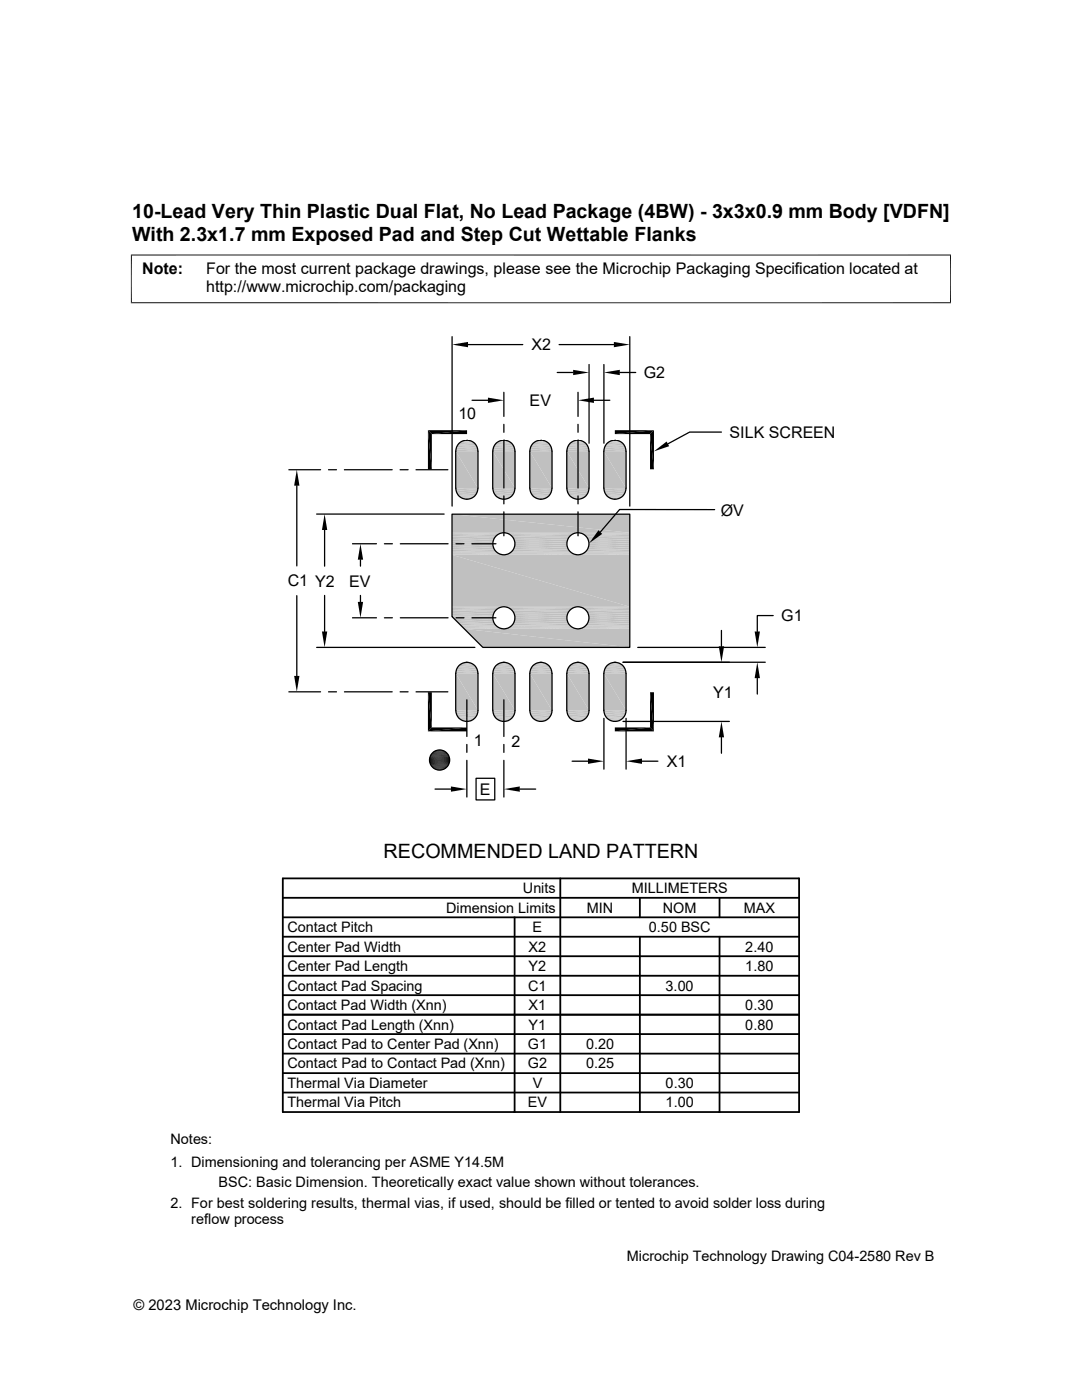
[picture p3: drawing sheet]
<svg xmlns="http://www.w3.org/2000/svg" width="216mm" height="279mm" viewBox="0 0 216 279" stroke-linecap="round" stroke-linejoin="round" font-family="sans-serif">
<g fill="#c0c0c0">
<path d="M92.8 87.9h.7z"/>
<path d="M92.4 88l.4-.1 1.1 .1z"/>
<path d="M92.8 87.9l1.1 .1z"/>
</g>
<path d="M92 88.1h2.3" fill="none" stroke="#c0c0c0" stroke-width=".2"/>
<path d="M92.4 88h1.5l.4 .1z" fill="#c0c0c0"/>
<path d="M91.7 88.2h2.9" fill="none" stroke="#c0c0c0" stroke-width=".21"/>
<path d="M91.5 88.5h3.3" fill="none" stroke="#c0c0c0" stroke-width=".28"/>
<path d="M91.2 88.8h3.9" fill="none" stroke="#c0c0c0" stroke-width=".32"/>
<path d="M91.1 89.1h4.1" fill="none" stroke="#c0c0c0" stroke-width=".34"/>
<path d="M90.9 89.9h4.5M91 89.5h4.3" fill="none" stroke="#c0c0c0" stroke-width=".38"/>
<g fill="#c0c0c0">
<path d="M90.9 90l4.5 7.4h-4.5z"/>
<path d="M90.9 90h4.5v7.4z"/>
</g>
<path d="M90.9 97.6h4.5M91 98h4.3" fill="none" stroke="#c0c0c0" stroke-width=".38"/>
<path d="M91.1 98.4h4.1" fill="none" stroke="#c0c0c0" stroke-width=".36"/>
<path d="M91.2 98.7h3.9" fill="none" stroke="#c0c0c0" stroke-width=".32"/>
<path d="M91.5 99h3.3" fill="none" stroke="#c0c0c0" stroke-width=".28"/>
<path d="M91.7 99.3h2.9" fill="none" stroke="#c0c0c0" stroke-width=".21"/>
<path d="M92 99.4l1.9 .1h-1.5z" fill="#c0c0c0"/>
<path d="M92 99.4h2.3" fill="none" stroke="#c0c0c0" stroke-width=".2"/>
<g fill="#c0c0c0">
<path d="M92.8 99.6h.7z"/>
<path d="M92.4 99.5l1.1 .1z"/>
<path d="M92.4 99.5h1.5z"/>
<path d="M92.8 132.2h.7z"/>
<path d="M92.4 132.3h1.5z"/>
<path d="M92.8 132.2l1.1 .1z"/>
</g>
<path d="M92 132.4h2.3" fill="none" stroke="#c0c0c0" stroke-width=".2"/>
<path d="M92.4 132.3h1.5l.4 .2z" fill="#c0c0c0"/>
<path d="M91.7 132.6h2.9" fill="none" stroke="#c0c0c0" stroke-width=".21"/>
<path d="M91.5 132.8h3.3" fill="none" stroke="#c0c0c0" stroke-width=".28"/>
<path d="M91.2 133.1h3.9" fill="none" stroke="#c0c0c0" stroke-width=".32"/>
<path d="M91.1 133.4h4.1" fill="none" stroke="#c0c0c0" stroke-width=".36"/>
<path d="M90.9 134.2h4.5M91 133.8h4.3" fill="none" stroke="#c0c0c0" stroke-width=".38"/>
<g fill="#c0c0c0">
<path d="M90.9 134.4l4.5 7.4h-4.5z"/>
<path d="M90.9 134.4h4.5v7.4z"/>
</g>
<path d="M90.9 142h4.5M91 142.3h4.3" fill="none" stroke="#c0c0c0" stroke-width=".38"/>
<path d="M91.1 142.7h4.1" fill="none" stroke="#c0c0c0" stroke-width=".34"/>
<path d="M91.2 143h3.9" fill="none" stroke="#c0c0c0" stroke-width=".32"/>
<path d="M91.5 143.3h3.3" fill="none" stroke="#c0c0c0" stroke-width=".28"/>
<path d="M91.7 143.6h2.9" fill="none" stroke="#c0c0c0" stroke-width=".21"/>
<path d="M92 143.7l1.9 .1h-1.5z" fill="#c0c0c0"/>
<path d="M92 143.8h2.3" fill="none" stroke="#c0c0c0" stroke-width=".2"/>
<g fill="#c0c0c0">
<path d="M92.8 144h.7z"/>
<path d="M92.4 143.8l1.1 .2z"/>
<path d="M92.4 143.8h1.5l-.4 .2z"/>
<path d="M100.2 132.2h.7z"/>
<path d="M99.8 132.3h1.5z"/>
<path d="M100.2 132.2l1.1 .1z"/>
</g>
<path d="M99.4 132.4h2.2" fill="none" stroke="#c0c0c0" stroke-width=".2"/>
<path d="M99.8 132.3h1.5l.3 .2z" fill="#c0c0c0"/>
<path d="M99.1 132.6h2.9" fill="none" stroke="#c0c0c0" stroke-width=".21"/>
<path d="M98.8 132.8h3.4" fill="none" stroke="#c0c0c0" stroke-width=".28"/>
<path d="M98.6 133.1h3.9" fill="none" stroke="#c0c0c0" stroke-width=".32"/>
<path d="M98.5 133.4h4.1" fill="none" stroke="#c0c0c0" stroke-width=".36"/>
<path d="M98.3 134.2h4.5M98.4 133.8h4.3" fill="none" stroke="#c0c0c0" stroke-width=".38"/>
<g fill="#c0c0c0">
<path d="M98.3 134.4l4.5 7.4h-4.5z"/>
<path d="M98.3 134.4h4.5v7.4z"/>
</g>
<path d="M98.3 142h4.5M98.4 142.3h4.3" fill="none" stroke="#c0c0c0" stroke-width=".38"/>
<path d="M98.5 142.7h4.1" fill="none" stroke="#c0c0c0" stroke-width=".34"/>
<path d="M98.6 143h3.9" fill="none" stroke="#c0c0c0" stroke-width=".32"/>
<path d="M98.8 143.3h3.4" fill="none" stroke="#c0c0c0" stroke-width=".28"/>
<path d="M99.1 143.6h2.9" fill="none" stroke="#c0c0c0" stroke-width=".21"/>
<path d="M99.4 143.7l1.9 .1h-1.5z" fill="#c0c0c0"/>
<path d="M99.4 143.8h2.2" fill="none" stroke="#c0c0c0" stroke-width=".2"/>
<g fill="#c0c0c0">
<path d="M100.2 144h.7z"/>
<path d="M99.8 143.8l1.1 .2z"/>
<path d="M99.8 143.8h1.5l-.4 .2z"/>
<path d="M107.5 132.2h.8z"/>
<path d="M107.2 132.3h1.5z"/>
<path d="M107.5 132.2l1.2 .1z"/>
</g>
<path d="M106.8 132.4h2.2" fill="none" stroke="#c0c0c0" stroke-width=".2"/>
<path d="M107.2 132.3h1.5l.3 .2z" fill="#c0c0c0"/>
<path d="M106.5 132.6h2.8" fill="none" stroke="#c0c0c0" stroke-width=".21"/>
<path d="M106.2 132.8h3.4" fill="none" stroke="#c0c0c0" stroke-width=".28"/>
<path d="M106 133.1h3.9" fill="none" stroke="#c0c0c0" stroke-width=".32"/>
<path d="M105.9 133.4h4.1" fill="none" stroke="#c0c0c0" stroke-width=".36"/>
<path d="M105.7 134.2h4.5M105.7 133.8h4.4" fill="none" stroke="#c0c0c0" stroke-width=".38"/>
<g fill="#c0c0c0">
<path d="M105.7 134.4l4.5 7.4h-4.5z"/>
<path d="M105.7 134.4h4.5v7.4z"/>
</g>
<path d="M105.7 142h4.5M105.7 142.3h4.4" fill="none" stroke="#c0c0c0" stroke-width=".38"/>
<path d="M105.9 142.7h4.1" fill="none" stroke="#c0c0c0" stroke-width=".34"/>
<path d="M106 143h3.9" fill="none" stroke="#c0c0c0" stroke-width=".32"/>
<path d="M106.2 143.3h3.4" fill="none" stroke="#c0c0c0" stroke-width=".28"/>
<path d="M106.5 143.6h2.8" fill="none" stroke="#c0c0c0" stroke-width=".21"/>
<path d="M106.8 143.7l1.9 .1h-1.5z" fill="#c0c0c0"/>
<path d="M106.8 143.8h2.2" fill="none" stroke="#c0c0c0" stroke-width=".2"/>
<g fill="#c0c0c0">
<path d="M107.5 144h.8z"/>
<path d="M107.2 143.8l1.1 .2z"/>
<path d="M107.2 143.8h1.5l-.4 .2z"/>
<path d="M114.9 132.2h.8z"/>
<path d="M114.6 132.3h1.5z"/>
<path d="M114.9 132.2l1.2 .1z"/>
</g>
<path d="M114.2 132.4h2.2" fill="none" stroke="#c0c0c0" stroke-width=".2"/>
<path d="M114.6 132.3h1.5l.3 .2z" fill="#c0c0c0"/>
<path d="M113.9 132.6h2.8" fill="none" stroke="#c0c0c0" stroke-width=".21"/>
<path d="M113.6 132.8h3.4" fill="none" stroke="#c0c0c0" stroke-width=".28"/>
<path d="M113.4 133.1h3.8" fill="none" stroke="#c0c0c0" stroke-width=".32"/>
<path d="M113.2 133.4h4.2" fill="none" stroke="#c0c0c0" stroke-width=".36"/>
<path d="M113.1 134.2h4.4M113.1 133.8h4.4" fill="none" stroke="#c0c0c0" stroke-width=".38"/>
<g fill="#c0c0c0">
<path d="M113.1 134.4l4.4 7.4h-4.4z"/>
<path d="M113.1 134.4h4.4v7.4z"/>
</g>
<path d="M113.1 142h4.4M113.1 142.3h4.4" fill="none" stroke="#c0c0c0" stroke-width=".38"/>
<path d="M113.2 142.7h4.2" fill="none" stroke="#c0c0c0" stroke-width=".34"/>
<path d="M113.4 143h3.8" fill="none" stroke="#c0c0c0" stroke-width=".32"/>
<path d="M113.6 143.3h3.4" fill="none" stroke="#c0c0c0" stroke-width=".28"/>
<path d="M113.9 143.6h2.8" fill="none" stroke="#c0c0c0" stroke-width=".21"/>
<path d="M114.2 143.7l1.9 .1h-1.5z" fill="#c0c0c0"/>
<path d="M114.2 143.8h2.2" fill="none" stroke="#c0c0c0" stroke-width=".2"/>
<g fill="#c0c0c0">
<path d="M114.9 144h.8z"/>
<path d="M114.6 143.8l1.1 .2z"/>
<path d="M114.6 143.8h1.5l-.4 .2z"/>
<path d="M122.3 132.2h.8z"/>
<path d="M121.9 132.3h1.6z"/>
<path d="M122.3 132.2l1.2 .1z"/>
</g>
<path d="M121.6 132.4h2.2" fill="none" stroke="#c0c0c0" stroke-width=".2"/>
<path d="M121.9 132.3h1.6l.3 .2z" fill="#c0c0c0"/>
<path d="M121.3 132.6h2.8" fill="none" stroke="#c0c0c0" stroke-width=".21"/>
<path d="M121 132.8h3.4" fill="none" stroke="#c0c0c0" stroke-width=".28"/>
<path d="M120.8 133.1h3.8" fill="none" stroke="#c0c0c0" stroke-width=".32"/>
<path d="M120.6 133.4h4.2" fill="none" stroke="#c0c0c0" stroke-width=".36"/>
<path d="M120.5 134.2h4.4M120.5 133.8h4.4" fill="none" stroke="#c0c0c0" stroke-width=".38"/>
<g fill="#c0c0c0">
<path d="M120.5 134.4l4.4 7.4h-4.4z"/>
<path d="M120.5 134.4h4.4v7.4z"/>
</g>
<path d="M120.5 142h4.4M120.5 142.3h4.4" fill="none" stroke="#c0c0c0" stroke-width=".38"/>
<path d="M120.6 142.7h4.2" fill="none" stroke="#c0c0c0" stroke-width=".34"/>
<path d="M120.8 143h3.8" fill="none" stroke="#c0c0c0" stroke-width=".32"/>
<path d="M121 143.3h3.4" fill="none" stroke="#c0c0c0" stroke-width=".28"/>
<path d="M121.3 143.6h2.8" fill="none" stroke="#c0c0c0" stroke-width=".21"/>
<path d="M121.6 143.7l1.9 .1h-1.6z" fill="#c0c0c0"/>
<path d="M121.6 143.8h2.2" fill="none" stroke="#c0c0c0" stroke-width=".2"/>
<g fill="#c0c0c0">
<path d="M122.3 144h.8z"/>
<path d="M121.9 143.8l1.2 .2z"/>
<path d="M121.9 143.8h1.6l-.4 .2z"/>
<path d="M90.2 102.6l35.5 3.7h-35.5z"/>
<path d="M90.2 102.6h35.5v3.7z"/>
</g>
<path d="M90.2 106.4h10.1M90.2 106.5h9.7M90.2 110.6h9.7M90.2 110.7h10.1M100.8 110.7h14.3M100.8 106.4h14.3M101.2 106.5h13.5M101.2 110.6h13.5M115.5 110.7h10.2M115.5 106.4h10.2M115.9 106.5h9.8M115.9 110.6h9.8" fill="none" stroke="#c0c0c0" stroke-width=".2"/>
<path d="M90.2 106.6h9.3M101.5 106.6h12.8M116.3 106.6h9.4" fill="none" stroke="#c0c0c0" stroke-width=".21"/>
<path d="M90.2 106.9h9M90.2 110.1h9M101.9 110.1h12.1M101.9 106.9h12.1M116.6 110.1h9.1M116.6 106.9h9.1" fill="none" stroke="#c0c0c0" stroke-width=".28"/>
<path d="M90.2 107.2h8.7M102.2 107.2h11.5M116.9 107.2h8.8" fill="none" stroke="#c0c0c0" stroke-width=".34"/>
<path d="M90.2 107.5h8.5M90.2 109.5h8.5M102.4 107.5h11M102.4 109.5h11M117.2 107.5h8.5M117.2 109.5h8.5" fill="none" stroke="#c0c0c0" stroke-width=".36"/>
<path d="M90.2 107.9h8.3M90.2 108.3h8.2M90.2 108.7h8.2M90.2 109.1h8.3M102.6 109.1h10.6M102.6 107.9h10.6M102.7 108.7h10.4M102.7 108.3h10.4M117.4 109.1h8.3M117.4 107.9h8.3M117.5 108.7h8.2M117.5 108.3h8.2" fill="none" stroke="#c0c0c0" stroke-width=".4"/>
<path d="M90.2 109.8h8.7M102.2 109.8h11.5M116.9 109.8h8.8" fill="none" stroke="#c0c0c0" stroke-width=".32"/>
<path d="M90.2 110.4h9.3M101.5 110.4h12.8M116.3 110.4h9.4" fill="none" stroke="#c0c0c0" stroke-width=".23"/>
<g fill="#c0c0c0">
<path d="M90.2 110.7l35.5 10.4h-35.5z"/>
<path d="M90.2 110.7h35.5v10.4z"/>
</g>
<g fill="none" stroke="#c0c0c0" stroke-width=".2">
<path d="M90.2 121.1h10.1M90.2 121.2h9.7M90.2 123h8.2M92.4 125.4h7.5M92.6 125.5h7.7M100.8 125.5h14.3M100.8 121.1h14.3M101.2 121.2h13.5M101.2 125.4h13.5M115.5 125.5h10.2M115.5 121.1h10.2M115.9 121.2h9.8"/>
<path d="M115.9 125.4h9.8"/>
</g>
<path d="M90.2 121.4h9.3M90.2 123.2h8.1M101.5 121.4h12.8M116.3 121.4h9.4" fill="none" stroke="#c0c0c0" stroke-width=".23"/>
<path d="M90.2 121.7h9M91.9 124.9h7.3M101.9 124.9h12.1M101.9 121.7h12.1M116.6 124.9h9.1M116.6 121.7h9.1" fill="none" stroke="#c0c0c0" stroke-width=".28"/>
<path d="M90.2 122h8.7M102.2 122h11.5M116.9 122h8.8" fill="none" stroke="#c0c0c0" stroke-width=".32"/>
<path d="M90.2 122.3h8.5M91.2 124.3h7.5M102.4 122.3h11M102.4 124.3h11M117.2 122.3h8.5M117.2 124.3h8.5" fill="none" stroke="#c0c0c0" stroke-width=".36"/>
<path d="M90.2 122.7h8.3M90.4 123.5h8M90.8 123.9h7.7M102.6 123.9h10.6M102.6 122.7h10.6M102.7 123.5h10.4M102.7 123.1h10.4M117.4 123.9h8.3M117.4 122.7h8.3M117.5 123.5h8.2M117.5 123.1h8.2" fill="none" stroke="#c0c0c0" stroke-width=".4"/>
<path d="M91.6 124.6h7.3M102.2 124.6h11.5M116.9 124.6h8.8" fill="none" stroke="#c0c0c0" stroke-width=".34"/>
<path d="M92.2 125.2h7.3M101.5 125.2h12.8M116.3 125.2h9.4" fill="none" stroke="#c0c0c0" stroke-width=".21"/>
<g fill="#c0c0c0">
<path d="M92.6 125.5l33.1 3.7h-29.3z"/>
<path d="M92.6 125.5h33.1v3.7z"/>
<path d="M122.3 87.9h.8z"/>
<path d="M121.9 88l.4-.1 1.2 .1z"/>
<path d="M122.3 87.9l1.2 .1z"/>
</g>
<path d="M121.6 88.1h2.2" fill="none" stroke="#c0c0c0" stroke-width=".2"/>
<path d="M121.9 88h1.6l.3 .1z" fill="#c0c0c0"/>
<path d="M121.3 88.2h2.8" fill="none" stroke="#c0c0c0" stroke-width=".21"/>
<path d="M121 88.5h3.4" fill="none" stroke="#c0c0c0" stroke-width=".28"/>
<path d="M120.8 88.8h3.8" fill="none" stroke="#c0c0c0" stroke-width=".32"/>
<path d="M120.6 89.1h4.2" fill="none" stroke="#c0c0c0" stroke-width=".34"/>
<path d="M120.5 89.9h4.4M120.5 89.5h4.4" fill="none" stroke="#c0c0c0" stroke-width=".38"/>
<g fill="#c0c0c0">
<path d="M120.5 90l4.4 7.4h-4.4z"/>
<path d="M120.5 90h4.4v7.4z"/>
</g>
<path d="M120.5 97.6h4.4M120.5 98h4.4" fill="none" stroke="#c0c0c0" stroke-width=".38"/>
<path d="M120.6 98.4h4.2" fill="none" stroke="#c0c0c0" stroke-width=".36"/>
<path d="M120.8 98.7h3.8" fill="none" stroke="#c0c0c0" stroke-width=".32"/>
<path d="M121 99h3.4" fill="none" stroke="#c0c0c0" stroke-width=".28"/>
<path d="M121.3 99.3h2.8" fill="none" stroke="#c0c0c0" stroke-width=".21"/>
<path d="M121.6 99.4l1.9 .1h-1.6z" fill="#c0c0c0"/>
<path d="M121.6 99.4h2.2" fill="none" stroke="#c0c0c0" stroke-width=".2"/>
<g fill="#c0c0c0">
<path d="M122.3 99.6h.8z"/>
<path d="M121.9 99.5l1.2 .1z"/>
<path d="M121.9 99.5h1.6z"/>
<path d="M114.9 87.9h.8z"/>
<path d="M114.6 88l.3-.1 1.2 .1z"/>
<path d="M114.9 87.9l1.2 .1z"/>
</g>
<path d="M114.2 88.1h2.2" fill="none" stroke="#c0c0c0" stroke-width=".2"/>
<path d="M114.6 88h1.5l.3 .1z" fill="#c0c0c0"/>
<path d="M113.9 88.2h2.8" fill="none" stroke="#c0c0c0" stroke-width=".21"/>
<path d="M113.6 88.5h3.4" fill="none" stroke="#c0c0c0" stroke-width=".28"/>
<path d="M113.4 88.8h3.8" fill="none" stroke="#c0c0c0" stroke-width=".32"/>
<path d="M113.2 89.1h4.2" fill="none" stroke="#c0c0c0" stroke-width=".34"/>
<path d="M113.1 89.9h4.4M113.1 89.5h4.4" fill="none" stroke="#c0c0c0" stroke-width=".38"/>
<g fill="#c0c0c0">
<path d="M113.1 90l4.4 7.4h-4.4z"/>
<path d="M113.1 90h4.4v7.4z"/>
</g>
<path d="M113.1 97.6h4.4M113.1 98h4.4" fill="none" stroke="#c0c0c0" stroke-width=".38"/>
<path d="M113.2 98.4h4.2" fill="none" stroke="#c0c0c0" stroke-width=".36"/>
<path d="M113.4 98.7h3.8" fill="none" stroke="#c0c0c0" stroke-width=".32"/>
<path d="M113.6 99h3.4" fill="none" stroke="#c0c0c0" stroke-width=".28"/>
<path d="M113.9 99.3h2.8" fill="none" stroke="#c0c0c0" stroke-width=".21"/>
<path d="M114.2 99.4l1.9 .1h-1.5z" fill="#c0c0c0"/>
<path d="M114.2 99.4h2.2" fill="none" stroke="#c0c0c0" stroke-width=".2"/>
<g fill="#c0c0c0">
<path d="M114.9 99.6h.8z"/>
<path d="M114.6 99.5l1.1 .1z"/>
<path d="M114.6 99.5h1.5z"/>
<path d="M107.5 87.9h.8z"/>
<path d="M107.2 88l.3-.1 1.2 .1z"/>
<path d="M107.5 87.9l1.2 .1z"/>
</g>
<path d="M106.8 88.1h2.2" fill="none" stroke="#c0c0c0" stroke-width=".2"/>
<path d="M107.2 88h1.5l.3 .1z" fill="#c0c0c0"/>
<path d="M106.5 88.2h2.8" fill="none" stroke="#c0c0c0" stroke-width=".21"/>
<path d="M106.2 88.5h3.4" fill="none" stroke="#c0c0c0" stroke-width=".28"/>
<path d="M106 88.8h3.9" fill="none" stroke="#c0c0c0" stroke-width=".32"/>
<path d="M105.9 89.1h4.1" fill="none" stroke="#c0c0c0" stroke-width=".34"/>
<path d="M105.7 89.9h4.5M105.7 89.5h4.4" fill="none" stroke="#c0c0c0" stroke-width=".38"/>
<g fill="#c0c0c0">
<path d="M105.7 90l4.5 7.4h-4.5z"/>
<path d="M105.7 90h4.5v7.4z"/>
</g>
<path d="M105.7 97.6h4.5M105.7 98h4.4" fill="none" stroke="#c0c0c0" stroke-width=".38"/>
<path d="M105.9 98.4h4.1" fill="none" stroke="#c0c0c0" stroke-width=".36"/>
<path d="M106 98.7h3.9" fill="none" stroke="#c0c0c0" stroke-width=".32"/>
<path d="M106.2 99h3.4" fill="none" stroke="#c0c0c0" stroke-width=".28"/>
<path d="M106.5 99.3h2.8" fill="none" stroke="#c0c0c0" stroke-width=".21"/>
<path d="M106.8 99.4l1.9 .1h-1.5z" fill="#c0c0c0"/>
<path d="M106.8 99.4h2.2" fill="none" stroke="#c0c0c0" stroke-width=".2"/>
<g fill="#c0c0c0">
<path d="M107.5 99.6h.8z"/>
<path d="M107.2 99.5l1.1 .1z"/>
<path d="M107.2 99.5h1.5z"/>
<path d="M100.2 87.9h.7z"/>
<path d="M99.8 88l.4-.1 1.1 .1z"/>
<path d="M100.2 87.9l1.1 .1z"/>
</g>
<path d="M99.4 88.1h2.2" fill="none" stroke="#c0c0c0" stroke-width=".2"/>
<path d="M99.8 88h1.5l.3 .1z" fill="#c0c0c0"/>
<path d="M99.1 88.2h2.9" fill="none" stroke="#c0c0c0" stroke-width=".21"/>
<path d="M98.8 88.5h3.4" fill="none" stroke="#c0c0c0" stroke-width=".28"/>
<path d="M98.6 88.8h3.9" fill="none" stroke="#c0c0c0" stroke-width=".32"/>
<path d="M98.5 89.1h4.1" fill="none" stroke="#c0c0c0" stroke-width=".34"/>
<path d="M98.3 89.9h4.5M98.4 89.5h4.3" fill="none" stroke="#c0c0c0" stroke-width=".38"/>
<g fill="#c0c0c0">
<path d="M98.3 90l4.5 7.4h-4.5z"/>
<path d="M98.3 90h4.5v7.4z"/>
</g>
<path d="M98.3 97.6h4.5M98.4 98h4.3" fill="none" stroke="#c0c0c0" stroke-width=".38"/>
<path d="M98.5 98.4h4.1" fill="none" stroke="#c0c0c0" stroke-width=".36"/>
<path d="M98.6 98.7h3.9" fill="none" stroke="#c0c0c0" stroke-width=".32"/>
<path d="M98.8 99h3.4" fill="none" stroke="#c0c0c0" stroke-width=".28"/>
<path d="M99.1 99.3h2.9" fill="none" stroke="#c0c0c0" stroke-width=".21"/>
<path d="M99.4 99.4l1.9 .1h-1.5z" fill="#c0c0c0"/>
<path d="M99.4 99.4h2.2" fill="none" stroke="#c0c0c0" stroke-width=".2"/>
<g fill="#c0c0c0">
<path d="M100.2 99.6h.7z"/>
<path d="M99.8 99.5l1.1 .1z"/>
<path d="M99.8 99.5h1.5z"/>
</g>
<g fill="none" stroke="#000" stroke-width=".25">
<path d="M90.2 67.2v33.8M93.4 68.8h10.9M94.2 79.9h3.2M100.5 78.3v4.8M111.2 74.3h3.2M111.6 68.8h10.9M115.3 78.3v4.8M117.5 72.7v15.8M118.5 79.9h3.2M120.5 72.7v15.8M123.7 74.3h3.2M125.7 67.2v33.8"/>
<path d="M57.6 93.7h6.4M59.2 96.9v16M65.6 93.7h1.5M68.7 93.7h9.6M79.8 93.7h1.6M83 93.7h6.4M91.6 88.5a2.23 2.23 0 0 1 2.4-.5 2.23 2.23 0 0 1 1.4 2v7.4a2.21 2.21 0 0 1-2.3 2.2 2.21 2.21 0 0 1-2.2-2.2l.1-7.7 .1-.5zM99 88.5a2.23 2.23 0 0 1 2.4-.5 2.23 2.23 0 0 1 1.4 2l-.1 7.4a2.21 2.21 0 0 1-2.2 2.2 2.21 2.21 0 0 1-2.2-2.2l.1-7.7 .1-.5zM100.5 84.7v1.6M100.5 87.9v9.5M100.5 99v1.6M106.4 88.5a2.23 2.23 0 0 1 2.4-.5 2.23 2.23 0 0 1 1.4 2l-.1 7.4a2.21 2.21 0 0 1-2.2 2.2 2.21 2.21 0 0 1-2.2-2.2v-7.7l.2-.5z"/>
<path d="M113.1 90v7.4M115.3 87.8a2.17 2.17 0 0 1 2.2 2.2v7.4a2.21 2.21 0 0 1-2.2 2.2 2.21 2.21 0 0 1-2.2-2.2M115.3 87.8a2.17 2.17 0 0 0-2.2 2.2M115.3 84.7v1.6M115.3 87.9v9.5M115.3 99v1.6M120.5 90v7.4M120.5 90a2.2 2.2 0 0 1 2.2-2.2 2.2 2.2 0 0 1 2.2 2.2v7.4a2.21 2.21 0 0 1-2.2 2.2 2.21 2.21 0 0 1-2.2-2.2M144 86.2h-6.4l-4.3 2.4M59.2 118.9v16M63.2 102.6h25.4M64.8 105.8v7.2"/>
<path d="M64.8 118.8v7.2M70.3 108.5h4.8M71.9 111.7v1.3M71.9 118.8v1.3M76.7 108.5h1.6M79.9 108.5h9.5M91 108.5h1.6M94.2 108.5h4.8M100.5 102.2v4.7M115.3 102.2v4.7M142.6 101.7h-19l-3.8 4.5M57.6 138.1h6.4"/>
<path d="M63.2 129.2h31.6M65.6 138.1h1.5M68.7 138.1h9.6M70.3 123.3h4.8M76.7 123.3h1.6M79.8 138.1h1.6M79.9 123.3h9.5M83 138.1h6.4M90.2 123.1v-20.5h35.5v26.6h-29.3l-6.1-6.1M91 123.3h1.6M91.6 132.8a2.23 2.23 0 0 1 2.4-.4 2.23 2.23 0 0 1 1.4 2v7.4a2.22 2.22 0 0 1-2.2 2.2 2.22 2.22 0 0 1-2.3-2.2l.1-7.7 .1-.6zM93.2 132.2h.1"/>
<path d="M93.2 139.7v7.3M94.2 123.3h4.8M99 132.8a2.23 2.23 0 0 1 2.4-.4 2.23 2.23 0 0 1 1.4 2v7.4a2.22 2.22 0 0 1-2.3 2.2 2.22 2.22 0 0 1-2.2-2.2l.1-7.7 .1-.6zM100.5 132.2h.1M100.5 139.7v7.3M106.4 132.8a2.23 2.23 0 0 1 2.4-.4 2.23 2.23 0 0 1 1.4 2v7.4a2.22 2.22 0 0 1-2.3 2.2 2.22 2.22 0 0 1-2.2-2.2v-7.7l.2-.6zM107.9 132.2h.1M113.1 134.4v7.4M113.1 134.4a2.2 2.2 0 0 1 2.2-2.2 2.2 2.2 0 0 1 2.2 2.2v7.4a2.21 2.21 0 0 1-2.2 2.2 2.21 2.21 0 0 1-2.2-2.2M115.3 132.2h.1M120.5 134.4v7.4M120.5 134.4a2.2 2.2 0 0 1 2.2-2.2 2.2 2.2 0 0 1 2.2 2.2v7.4a2.21 2.21 0 0 1-2.2 2.2 2.21 2.21 0 0 1-2.2-2.2"/>
<path d="M122.7 132.2h.1M124.3 132.2h28.4M127.3 129.2h25.4M144 125.8v3.2M151.1 135.3v3.2M154.3 122.9h-3.2v3.1M86.8 157.5h3.2M93.2 148.6v1.6M93.2 151.7v7.4M95 155.3h3.7v4.3h-3.7zM100.5 148.6v1.6M100.5 151.7v7.4"/>
<path d="M103.7 157.5h3.2M114.2 151.9h3.1M120.5 143.4v10.1M124.3 144h21.2M124.9 143.4v10.1M128.1 151.9h3.2M144 147.2v3.1"/>
<circle cx="100.5" cy="108.5" r="2.2"/>
<circle cx="115.3" cy="108.5" r="2.2"/>
<circle cx="100.5" cy="123.3" r="2.2"/>
<circle cx="115.3" cy="123.3" r="2.2"/>
<circle cx="87.7" cy="151.7" r="2.01"/>
</g>
<g fill="#000">
<path d="M90.2 68.8l3.2-.6v1.1zM97.4 79.4l3.1 .5-3.1 .5zM114.4 73.8l3.1 .5-3.1 .6zM115.3 79.9l3.2-.5v1zM122.5 68.2l3.2 .6-3.2 .5zM120.5 74.3l3.2-.5v1.1zM59.2 93.7l.6 3.2h-1.1zM85.4 85.9l.8 7.8h-.8zM85.4 85.9l.8 .7v7.1zM93.1 87.8v.1zM93.1 87.8l.1 .1zM93 87.8l.1 .1z"/>
<path d="M93.2 87.8v.1zM86.2 86.6l7-.7v.7zM85.4 85.9h7.8l-7 .7zM100.5 87.8v.1zM100.5 87.8l.1 .1zM100.4 87.8l.1 .1zM100.6 87.8v.1zM107.8 87.8l.1 .1zM107.8 87.8l.2 .1zM107.9 87.8l.1 .1zM108 87.8v.1zM115.2 87.8l.1 .1z"/>
<path d="M115.2 87.8l.2 .1zM115.3 87.8l.1 .1zM115.4 87.8v.1zM122.6 87.8l.1 .1zM122.7 87.8v.1zM122.7 85.9h7.8l-7.8 .7zM122.7 86.6l7.8-.7-.8 .7zM122.7 87.8l.1 .1zM122.8 87.8v.1zM129.7 86.6l.8 7.1h-.8zM129.7 86.6l.8-.7v7.8zM130.5 90.1l2.5-2 .5 .9z"/>
<path d="M64.8 102.6l.5 3.2h-1.1zM71.9 108.5l.6 3.2h-1.1zM119.4 105.8l.8 .8-2.7 1.8zM58.7 134.9h1.1l-.6 3.2zM64.2 126h1.1l-.5 3.2zM71.4 120.1h1.1l-.6 3.2zM143.4 129h1.1l-.5 3.2zM151.1 132.2l.5 3.1h-1zM150.6 126h1l-.5 3.2zM85.4 138.2l.8 7-.8 .8zM85.4 138.2h.8v7zM86.7 153.4l1.9 .1z"/>
<path d="M86.9 149.8l1.8 .1zM86.9 153.5l1.4 .1zM86.9 153.5h1.7zM86.9 149.8h1.7zM87.1 149.8h1.5zM87.1 153.6l1.1 .1zM87.1 153.6h1.2zM87.1 149.8h1.2zM87.3 149.7l1 .1zM87.3 153.7h.6zM87.3 153.7h.9zM87.3 149.7h.9z"/>
<path d="M87.4 149.7h.8zM87.4 153.7h.5zM87.4 149.7h.5zM90 157l3.2 .5-3.2 .5zM85.4 146l7.8-.8v.8zM86.2 145.2h7l-7.8 .8zM100.5 157.5l3.2-.5v1zM117.3 151.4l3.2 .5-3.2 .5zM122.7 145.2h7l-7 .8zM122.7 146l7-.8 .8 .8zM124.9 151.9l3.2-.5v1zM129.7 138.2l.8 7.8-.8-.8z"/>
<path d="M129.7 138.2h.8v7.8zM144 144l.5 3.2h-1.1z"/>
</g>
<g fill="none" stroke="#000" stroke-width=".36">
<path d="M56.4 179.2h103M56.4 175.3h103v46.6h-103zM111.8 175.3v46.6M127.7 179.2v3.9M143.6 179.2v3.9M56.4 183.1h103M56.4 190.8h103M56.4 186.9h103M56.4 194.7h103M56.4 198.6h103M102.7 183.1v38.8M127.7 186.9v35"/>
<path d="M143.6 186.9v35M56.4 202.5h103M56.4 214.2h103M56.4 206.4h103M56.4 218h103M56.4 210.3h103"/>
</g>
<g fill="none" stroke="#000" stroke-width=".2">
<path d="M26.1 50.9h163.7M26.2 50.8v9.7M189.7 50.8v9.7M26.1 60.4h163.7M85.7 151.4h4M85.7 151.6h4M85.7 151.8h4M85.7 152h4M85.7 151.2h4M85.7 152.2h4M85.8 152.3h3.9M85.8 151h3.9"/>
<path d="M85.9 150.8h3.7M85.9 152.5h3.7M85.9 152.7h3.6M85.9 150.7h3.6M86 152.9h3.4M86 150.5h3.4M86.1 153h3.2M86.1 150.4h3.2M86.3 153.2h2.9M86.3 150.2h2.9M86.4 150.1h2.6M86.4 153.3h2.6"/>
<path d="M86.6 150h2.3M86.6 153.4h2.3M86.7 153.5h2M86.7 149.9h2"/>
</g>
<g font-size="3.9">
<text x="26.4" y="43.5">10-Lead Very Thin Plastic Dual Flat, No Lead Package (4BW) - 3x3x0.9 mm Body [VDFN]</text>
<text x="26.4" y="48.1">With 2.3x1.7 mm Exposed Pad and Step Cut Wettable Flanks</text>
<text x="76.5" y="171.2">RECOMMENDED LAND PATTERN</text>
</g>
<g font-size="3.2">
<text x="28.4" y="54.7">Note:</text>
<text x="41.1" y="58.3">http://www.microchip.com/packaging</text>
<text x="41.1" y="54.7">For the most current package drawings, please see the Microchip Packaging Specification located at</text>
<text x="106.1" y="69.9">X2</text>
<text x="128.5" y="75.5">G2</text>
<text x="91.5" y="83.7">10</text>
<text x="105.7" y="81">EV</text>
<text x="145.6" y="87.4">SILK SCREEN</text>
<text x="143.8" y="102.9">ØV</text>
<text x="57.4" y="117">C1 Y2</text>
<text x="69.7" y="117.1">EV</text>
<text x="155.9" y="124">G1</text>
<text x="142.3" y="139.2">Y1</text>
<text x="94.6" y="149">1</text>
<text x="102.1" y="149">2</text>
<text x="133.1" y="153.1">X1</text>
<text x="95.8" y="158.6">E</text>
</g>
<g font-size="2.9">
<text x="104.3" y="178.3">Units</text>
<text x="126" y="178.3">MILLIMETERS</text>
<text x="89" y="182.2">Dimension Limits</text>
<text x="117.1" y="182.2">MIN</text>
<text x="132.3" y="182.2">NOM</text>
<text x="148.4" y="182.2">MAX</text>
<text x="57.3" y="189.9">Center Pad Width</text>
<text x="57.3" y="186">Contact Pitch</text>
<text x="105.5" y="189.9">X2</text>
<text x="106.3" y="186">E</text>
<text x="129.5" y="186">0.50 BSC</text>
<text x="148.7" y="189.9">2.40</text>
<text x="57.3" y="197.7">Contact Pad Spacing</text>
<text x="57.3" y="193.8">Center Pad Length</text>
<text x="105.4" y="197.7">C1</text>
<text x="105.5" y="193.8">Y2</text>
<text x="132.8" y="197.7">3.00</text>
<text x="148.7" y="193.8">1.80</text>
<text x="57.3" y="201.6">Contact Pad Width (Xnn)</text>
<text x="105.5" y="201.6">X1</text>
<text x="148.7" y="201.6">0.30</text>
<text x="57.3" y="205.5">Contact Pad Length (Xnn)</text>
<text x="57.3" y="209.4">Contact Pad to Center Pad (Xnn)</text>
<text x="105.3" y="209.4">G1</text>
<text x="105.5" y="205.5">Y1</text>
<text x="116.9" y="209.4">0.20</text>
<text x="148.7" y="205.5">0.80</text>
<text x="57.3" y="213.2">Contact Pad to Contact Pad (Xnn)</text>
<text x="105.3" y="213.2">G2</text>
<text x="116.9" y="213.2">0.25</text>
<text x="57.3" y="217.1">Thermal Via Diameter</text>
<text x="57.3" y="221">Thermal Via Pitch</text>
<text x="105.3" y="221">EV</text>
<text x="106.3" y="217.1">V</text>
<text x="132.8" y="217.1">0.30</text>
<text x="132.8" y="221">1.00</text>
<text x="34" y="228.3">Notes:</text>
<text x="34" y="232.9">1. Dimensioning and tolerancing per ASME Y14.5M</text>
<text x="43.6" y="237">BSC: Basic Dimension. Theoretically exact value shown without tolerances.</text>
<text x="34" y="241">2. For best soldering results, thermal vias, if used, should be filled or tented to avoid solder loss during</text>
<text x="38.1" y="244.3">reflow process</text>
<text x="125.1" y="251.7">Microchip Technology Drawing C04-2580 Rev B</text>
<text x="26.6" y="261.3">© 2023 Microchip Technology Inc.</text>
</g>
</svg>
